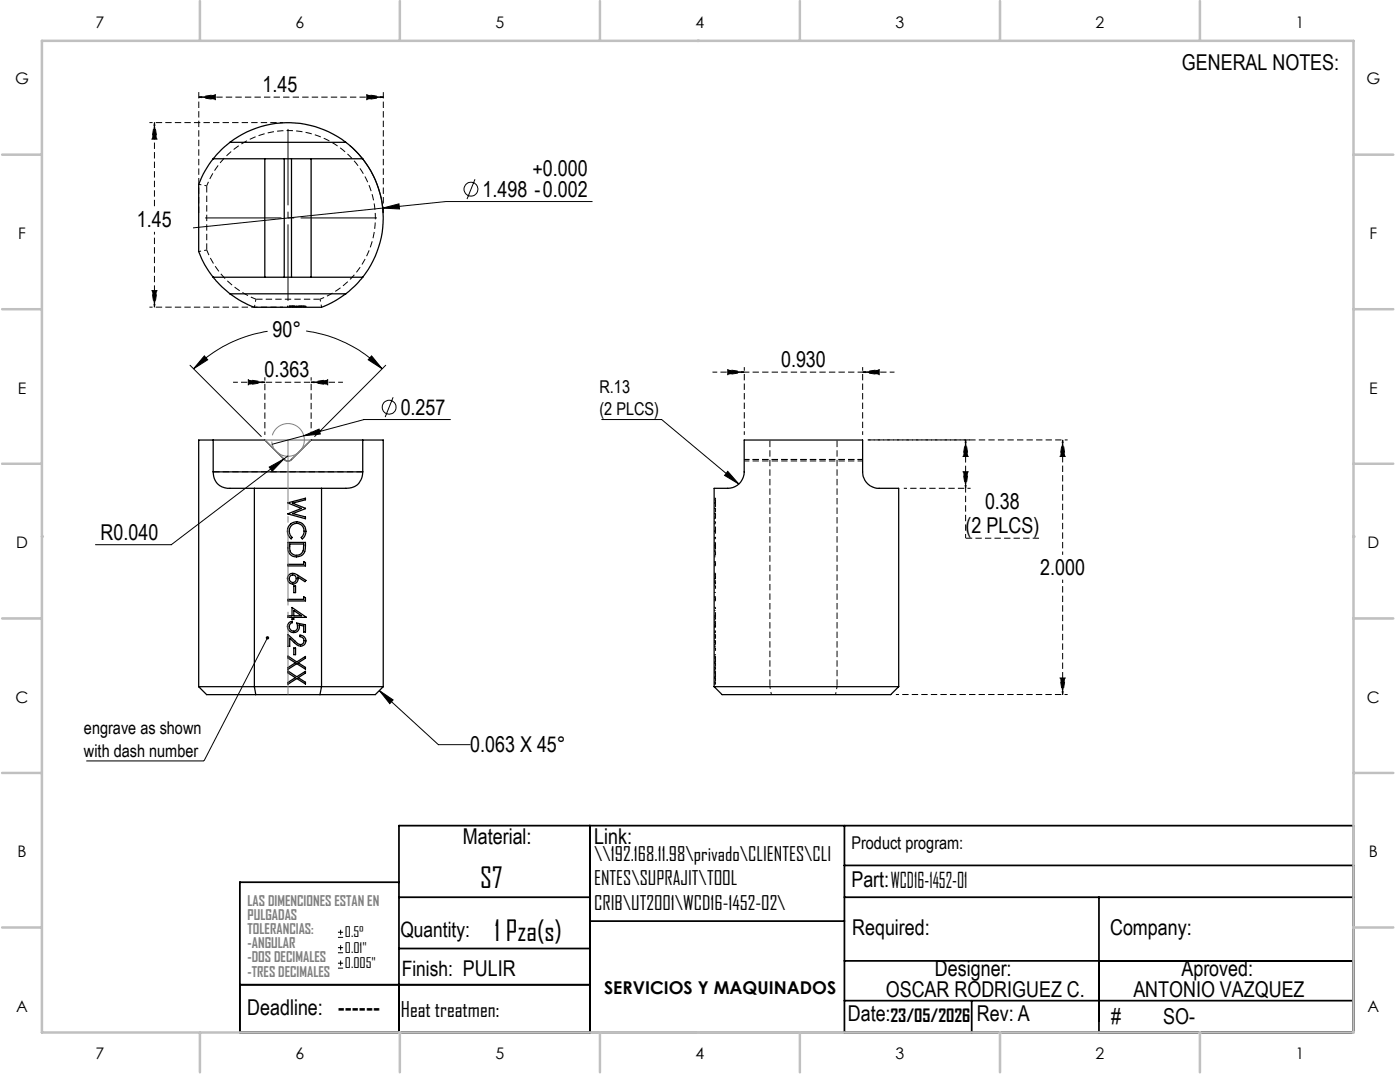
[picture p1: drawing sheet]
<svg xmlns="http://www.w3.org/2000/svg" width="279mm" height="216mm" viewBox="0 0 279 216" stroke-linecap="round" stroke-linejoin="round" font-family="sans-serif">
<g fill="none" stroke="#000" stroke-width=".2" stroke-dasharray="1.3 .6" stroke-linecap="butt">
<path d="M39.7 42.5v-24.1M76.5 42.5v-24.1M57.4 61h.1M57.4 61v.3M57.5 61v.3M57.7 61v.3M57.8 61v.3M57.9 61v.3M58 61v.3M58.1 61v.3M58.3 61v.3M58.4 61v.3"/>
<path d="M58.5 61v.3M58.6 61v.3M58.8 61v.3M58.9 61v.3M59 61v.3M59.1 61v.3M59.2 61v.3M59.3 61v.3M59.4 61v.3M59.5 61v.3M59.7 61v.3M59.8 61v.3"/>
<path d="M59.9 61v.3M60 61v.3M60.1 61v.3M60.2 61v.3M60.3 61v.3M60.5 61v.3M60.6 61v.3M60.7 61v.3M60.9 61v.3M61 61v.3M61 61h.1M61.1 61v.3"/>
<path d="M72.4 94.1h-29.8M142.8 99.7h-.3M142.8 99.4v.3M142.8 99.4h-.3M142.8 106h-.3M142.8 115.8h-.3M142.8 115.8v.3M142.8 100.4h-.3M142.8 103.1v.4M142.8 100.3h-.3M142.8 119.2h-.3M142.8 101.4v.1"/>
<path d="M142.8 101.4h-.3M142.8 101.5h-.3M142.8 108.9h-.3M142.8 108.2h-.3M142.8 102.5h-.3M142.8 103.5h-.3M142.8 119.9h-.3M142.8 103.1h-.3M142.8 112.9h-.3M142.8 112.2h-.3M142.8 112v.2M142.8 119v.2"/>
<path d="M142.8 115.1h-.3M142.8 116.1h-.3M142.8 110h-.3M142.8 104.4h-.3M142.8 107.2h-.3M142.8 108.8h-.3M142.8 108.5h-.3M142.8 119.6h-.3M142.8 119h-.3M142.8 109.9h-.3M142.8 112.6h-.3M142.8 112h-.3"/>
<path d="M142.8 110.8h-.3M142.8 107.5h-.3M142.8 115.5h-.3M142.8 116.1v.4M142.8 114.4v.4M142.8 114.8h-.3M142.8 104.5h-.3M142.8 104.1h-.3M142.8 109.3h-.3M142.8 111.1h-.3M142.8 115.4h-.3M142.8 116.2h-.3"/>
<path d="M142.8 114.7h-.3M142.8 116.9h-.3M142.8 118.2h-.3M142.8 116.5h-.3M142.8 114.4h-.3M142.8 123.1v.1M142.8 123.2h-.3M142.8 127.9h-.3M142.8 123.1h-.3M142.8 132.2h-.3M142.8 135.4h-.3M142.8 136.5h-.3"/>
<path d="M142.8 124.3v.4M142.8 131h-.3M142.8 132.1h-.3M142.8 124.7h-.3M142.8 136.1h-.3M142.8 136.1v.4M142.8 133.1v.4M142.8 133.1h-.3M142.8 126.1h-.3M142.8 131v.3M142.8 131.3h-.3M142.8 133.9v.4"/>
<path d="M142.8 134.3h-.3M142.8 135.2h-.3M142.8 135h-.3M142.8 133.9h-.3M142.8 132.4h-.3M142.8 133.5h-.3M142.8 127h-.3M142.8 127.8h-.3M142.8 128.6h-.3M142.8 124.9h-.3M142.8 121.8h-.3M142.8 122.9h-.3"/>
<path d="M142.8 128.2h-.3M142.8 128.9h-.3M142.8 126.7h-.3M142.8 126.1v.1M142.8 125.1h-.3M142.8 124.3h-.3M142.8 125.9h-.3M142.8 130.9v.1M142.8 133.5v.1M142.8 130.6h-.3M142.8 129.3h-.3M142.8 134.2h-.3"/>
<path d="M142.8 133.2h-.3M142.8 136.2h-.3M142.8 126.6v.1M142.8 127.3h-.3M142.8 123.2v.4M142.8 123.6h-.3M142.8 125h-.3M142.8 126.2h-.3M142.8 123.9v.3M142.8 124.2h-.3M142.8 124.2v.1M142.8 123.9h-.3"/>
<path d="M142.8 121.2h-.3M142.8 129h-.3M142.8 128.9v.1M142.8 130.9h-.3M142.8 126.6h-.3M142.8 133.6h-.3"/>
</g>
<g fill="none" stroke="#000" stroke-width=".25">
<path d="M42.5 31.7a19.1 19.1 0 0 0-2.8 5.1v13.4a17.7 17.7 0 0 0 2.8 5.1M42.5 31.7h14.2M45.9 28.4l-1.7 1.5-1.7 1.8M45.9 28.4a19 19 0 0 1 23.1 0M45.9 28.4h23.1M52.8 31.7v23.6M56.7 31.7h1.5M56.7 31.7v23.6M58.2 31.7h14.2M58.2 31.7v23.6M62.1 31.7v23.6M69 28.4l1.6 1.3 1.8 2"/>
<path d="M72.4 31.7a19.1 19.1 0 0 1 0 23.6M42.5 55.3l1.8 2 1.6 1.3M42.5 55.3h14.2M45.9 58.6a18.9 18.9 0 0 0 4.9 2.7h13.4a19.5 19.5 0 0 0 4.8-2.7M45.9 58.6h23.1M56.7 55.3h1.5M58.2 55.3h14.2M72.4 55.3l-1.6 1.8-1.8 1.5M42.5 87.8h-2.8v49.2M42.5 94.2a3.2 3.2 0 0 0 4 3.2h4.3M42.5 87.8h10.3l3.9 3.9a.98 .98 0 0 0 1.5 0l3.9-3.9h10.3M42.5 87.8v6.4"/>
<path d="M42.5 94.2h29.9M50.8 97.4v39.6M50.8 97.4h13.4M64.2 97.4v39.6M72.4 94.2a3.1 3.1 0 0 1-3.4 3.2h-4.8M72.4 87.8h4.1v49.2M72.4 87.8v6.4M57.5 108.2h3.5a3.2 3.2 0 0 1-.6 2.5 1.73 1.73 0 0 1-1.9 .3 1.73 1.73 0 0 1-1-1.7zM57.5 100.3l3.5-.9v.3l-2.6 .7 2.6 1-2.6 1.1 2.6 .7v.3l-3.5-.9 2.6-1.1zM57.5 102.5v.1M57.5 112.6h3.1v-.6l.4 .3v.6h-3.5zM57.5 119.6h3.1v-.5l.4 .2v.6h-3.5z"/>
<path d="M57.7 114.6a1.37 1.37 0 0 1 1.7 .2l1.7 1-.2 .3-1.5-1a1.08 1.08 0 0 1-1.3 1.4 1.08 1.08 0 0 1-.4-1.9zM57.7 104.8a1.89 1.89 0 0 1 2.9-.1 1.89 1.89 0 0 1-.3 2.8l-.2-.3a1.53 1.53 0 0 0 .4-2.1 1.53 1.53 0 0 0-2.1-.4 1.53 1.53 0 0 0-.5 2.1l.4 .4-.2 .3a1.95 1.95 0 0 1-.4-2.7zM57.8 108.5h2.8v.8a1.41 1.41 0 0 1-1.6 1.5 1.41 1.41 0 0 1-1.2-1.8zM58.6 116.9h.4v1.4h-.4zM39.7 137h11.1M39.7 137l1.5 1.6h9.8M50.8 137l.2 1.6M50.8 137h13.4M51 138.6h12.9M57.5 126.6l1.7 1.6a.8 .8 0 0 0 1.4 .1 .8 .8 0 0 0-.7-1.3v-.3a1.1 1.1 0 0 1 1.1 1.5 1.1 1.1 0 0 1-1.8 .5l-1.4-1.3v1.6h-.3zM57.5 133.9l1.7 1.1 1.8-1.1v.4l-1.5 .9 1.5 .9v.4l-1.8-1.1-1.7 1.1v-.3l1.4-1-1.4-.9zM57.5 130.9l1.7 1.2 1.8-1.1v.3l-1.5 1 1.5 .9v.3l-1.8-1.1-1.7 1.2v-.4l1.4-.9-1.4-1z"/>
<path d="M57.7 124.2l.6-.2v.2a.86 .86 0 0 0-.5 1.2 .86 .86 0 0 0 1.2 .5 .86 .86 0 0 0 .3-1.3l-.1-.3 1.8 .4v1.4h-.4v-1.2l-.9-.2a1.18 1.18 0 0 1-1.4 1.5 1.18 1.18 0 0 1-.6-2zM58.3 121.2l2.8 2h-2.5v.4h-.3v-.4h-.8v-.3h.8zM58.6 121.8l1.5 1.1h-1.5zM58.6 129.3h.4v1.3h-.4zM64.2 137h12.3M64.2 137l-.3 1.6M76.5 137l-1.6 1.6h-11M142.5 137v-39.6h.9a9.3 9.3 0 0 0 3.3-.3 3.3 3.3 0 0 0 1.8-2.9v-6.4h23.7v6.4a3.3 3.3 0 0 0 3.8 3.2h3.4v39.6M142.5 137h36.9M142.5 137l1.6 1.6h33.7l1.6-1.6"/>
<circle cx="58.4" cy="115.5" r=".73"/>
</g>
<path d="M30.8 24.5v16.8M57.5 61h3.5M62.1 76.3h-9.2M153.6 137v-49.2M167.1 137v-49.2" fill="none" stroke="#000" stroke-width=".2" stroke-dasharray="1.3 .6" stroke-dashoffset="-.2" stroke-linecap="butt"/>
<path d="M41.3 37.1l-1.6-.3M39.7 50.2l1.6-.3M63.9 59.7l.3 1.6M50.8 61.3l.3-1.6M142.8 106v1.5M153.6 137l.3 1.6M166.8 138.6l.3-1.6" fill="none" stroke="#000" stroke-width=".2" stroke-dasharray="1.3 .6" stroke-dashoffset=".8" stroke-linecap="butt"/>
<path d="M41.3 49.9v-12.8M63.9 59.7h-12.8M173.2 87.8h20.5M207.4 107.4h-14.7" fill="none" stroke="#000" stroke-width=".2" stroke-dasharray="1.3 .6" stroke-dashoffset="-.1" stroke-linecap="butt"/>
<path d="M51.1 59.7a17.4 17.4 0 0 1-9.8-9.8" fill="none" stroke="#000" stroke-width=".2" stroke-dasharray="1.3 .6" stroke-dashoffset=".2" stroke-linecap="butt"/>
<path d="M41.3 37.1a17.4 17.4 0 0 1 28.5-5.9 17.4 17.4 0 0 1-5.9 28.5M142.8 108.2v.7M192.7 107.4v-10" fill="none" stroke="#000" stroke-width=".2" stroke-dasharray="1.3 .6" stroke-dashoffset=".4" stroke-linecap="butt"/>
<path d="M148.5 86.8v-13.5M172.2 86.8v-13.5M142.8 114.8v1M142.8 100.4v1M142.8 101.5v1M142.8 110v1.1M142.8 127.9v1M142.8 131.3v.9M142.8 132.2v.9M142.8 135.2v.9M142.8 134.3v.9" fill="none" stroke="#000" stroke-width=".2" stroke-dasharray="1.3 .6" stroke-dashoffset=".5" stroke-linecap="butt"/>
<path d="M142.8 104.1v1.9" fill="none" stroke="#000" stroke-width=".2" stroke-dasharray="1.3 .6" stroke-dashoffset=".9" stroke-linecap="butt"/>
<g fill="none" stroke="#000" stroke-width=".2" stroke-dasharray="1.3 .6" stroke-dashoffset=".6" stroke-linecap="butt">
<path d="M39.7 19.4l3.3-.5v1l-3.3-.5M76.5 19.4l-3.3 .5v-1l3.3 .5M30.8 24.5l.5 3.3h-1l.5-3.3M56.5 24.5h-26.7M30.8 61.3l-.5-3.3h1l-.5 3.3M52.9 76.3l-3.3 .5v-1l3.3 .5M56.5 61.3h-26.7M62.1 76.3l3.3-.5v1l-3.3-.5M148.5 74.3l-3.3 .5v-1.1l3.3 .6M172.2 74.3l3.3-.6v1.1l-3.3-.5M52.9 86.8v-11.5M62.1 86.8v-11.5"/>
<path d="M180.4 97.4h13.3M192.7 87.8l.5 3.3h-1l.5-3.3M192.7 97.4l-.5-3.3h1l-.5 3.3M192.7 87.8v9.6M212.1 87.8l.5 3.3h-1l.5-3.3M212.1 87.8v22.9M142.8 108.9v1.1M142.8 126.7v1.2M178.8 138.6h34.3M212.1 138.6l-.5-3.3h1l-.5 3.3M212.1 138.6v-22.9"/>
</g>
<path d="M142.8 121.2v1.9" fill="none" stroke="#000" stroke-width=".2" stroke-dasharray="1.3 .6" stroke-dashoffset="1" stroke-linecap="butt"/>
<path d="M39.7 19.4h36.8M52.9 76.3h-6.4M62.1 76.3h6.3M148.5 74.3h-6.3M148.5 74.3h23.7M172.2 74.3h6.3M142.8 99.7v.7M148.5 91.7h23.7M148.5 92h23.7M142.8 102.5v.6M142.8 112.2v.7M142.8 119.2v.7" fill="none" stroke="#000" stroke-width=".2" stroke-dasharray="1.3 .6" stroke-dashoffset=".3" stroke-linecap="butt"/>
<path d="M30.8 61.3v-15M173.2 87.8h39.9M142.8 116.9v1.3M142.8 124.7v1.4M142.8 129.3v1.3" fill="none" stroke="#000" stroke-width=".2" stroke-dasharray="1.3 .6" stroke-dashoffset=".7" stroke-linecap="butt"/>
<g fill="none" stroke="#000" stroke-width=".2">
<path d="M69.8 29a19 19 0 0 1 6.6 13.5M94.8 35.8l-1.6 3.9M76.4 41.5l3.2-.8 .1 1zM76.4 41.5l-37.9 4M118.3 40.2h-29.3l-12.6 1.3M37.9 72.9l14.2 14.2M40.8 71l.7 .8-2.9 1.8zM53.4 66.1a26.7 26.7 0 0 0-14.8 7.5M61.1 66a26.5 26.5 0 0 1 15.2 7.6M74.2 71l2.1 2.6-2.8-1.8zM77 72.9l-14.2 14.2M78.5 79.3l-1.6 3.9"/>
<path d="M53.7 93.2l3-1.6-2.4 2.4zM56.4 90.8v.2M56.7 91.6l-22.5 17.1h-15.2M57.5 91l-.8 .6M60.6 87l3.1-1.4 .2 1zM89.9 83.7h-17.2l-18.4 5M120.1 83.7h11.9l15.5 12.9M145.2 94.1l2.3 2.5-2.9-1.7zM53.4 127.3l-12.7 24.5h-23.5M75.7 137.8l2.8 1.9-.7 .7zM75.7 137.8l11.8 10.8h6.3M67.5 187h1"/>
<path d="M67.5 186h1M67.5 190.1h1M67.5 189.1h1M67.5 193.2h1M67.5 192.2h1M68 185.5v1M68 188.6v1M68 191.7v1"/>
<circle cx="94" cy="37.7" r="1.39"/>
<circle cx="77.7" cy="81.3" r="1.39"/>
</g>
<path d="M52.8 87.8h9.3l-3.9 3.9a.97 .97 0 0 1-1.5 0z" fill="none" stroke="#808080" stroke-width=".25"/>
<path d="M60.6 86.8a3.3 3.3 0 0 0-5.5-1.3 3.3 3.3 0 0 0 1.5 5.4 3.3 3.3 0 0 0 4.1-3.8l-.1-.3" fill="none" stroke="#808080" stroke-width=".2" stroke-dasharray="15.2 1.3 1.3 1.3" stroke-dashoffset="6.9" stroke-linecap="butt"/>
<path d="M39.7 43.5h36.8M57.5 61.3v-36.8" fill="none" stroke="#000" stroke-width=".2" stroke-dasharray="15.2 1.3 1.3 1.3" stroke-dashoffset="-1.3" stroke-linecap="butt"/>
<path d="M57.5 87.8v50.8" fill="none" stroke="#808080" stroke-width=".2" stroke-dasharray="15.2 1.3 1.3 1.3" stroke-dashoffset="1.3" stroke-linecap="butt"/>
<g fill="none" stroke="#000" stroke-width=".35">
<path d="M79.6 176h-31.7v30h222.2v-41.3h-190.5v41.3M79.6 179h38.1M117.7 164.7v41.3M168.5 164.7v41.3M168.5 179h101.6M168.5 172.7h101.6M219.3 179v27M47.9 196.5h69.8M79.6 189.3h38.1M117.7 183.8h50.8M168.5 191.7h101.6M168.5 199.7h101.6"/>
<path d="M193.9 199.7v6.3"/>
</g>
<g fill="none" stroke="#c0c0c0" stroke-width=".5">
<path d="M8.4 8.1h261.7v197.9h-261.7zM39.9 .2v7.9M79.8 .2v7.9M119.7 .2v7.9M139.2 8.1h.1M159.6 .2v7.9M199.6 .2v7.9M239.5 .2v7.9M.4 30.9h8M270.1 30.9h8M.4 61.7h8M270.1 61.7h8"/>
<path d="M.4 92.5h8M270.1 92.5h8M8.4 107.1h.1M270.1 107.1h.1M.4 123.4h8M270.1 123.4h8M.4 154.2h8M270.1 154.2h8M.4 185.1h8M270.1 185.1h8M39.9 206v8M79.8 206v8"/>
<path d="M119.7 206v8M139.2 206h.1M159.6 206v8M199.6 206v8M239.5 206v8"/>
</g>
<g fill="#000">
<path d="M39.7 19.4l3.3-.5v1zM73.2 18.9l3.3 .5-3.3 .5zM30.8 24.5l.5 3.3h-1zM76.4 41.5l3.2-.8 .1 1zM30.3 58h1l-.5 3.3zM49.6 75.8l3.3 .5-3.3 .5zM62.1 76.3l3.3-.5v1zM145.2 73.7l3.3 .6-3.3 .5zM172.2 74.3l3.3-.6v1.1zM145.2 94.1l2.3 2.5-2.9-1.7zM192.7 87.8l.5 3.3h-1zM192.2 94.1h1l-.5 3.3z"/>
<path d="M212.1 87.8l.5 3.3h-1zM53.1 127h.4l-.1 .3 .1-.3a.34 .34 0 0 1 .2 .4 .34 .34 0 0 1-.5 .1 .34 .34 0 0 1-.1-.5zM211.6 135.3h1l-.5 3.3z"/>
<path d="M75.7 137.8l2.8 1.9-.7 .7zM53.7 93.2l.6 .8 2.4-2.4zM60.6 87l3.3-.4-.2-1zM74.2 71l2.1 2.6-2.8-1.8zM40.8 71l.7 .8-2.9 1.8z"/>
</g>
<g font-size="5.6">
<text x="95.8" y="177.2">S7</text>
<text x="98.7" y="187.8">1 Pza(s)</text>
</g>
<g font-size="4.4">
<text x="235.9" y="14">GENERAL NOTES:</text>
<text x="52.4" y="18.4">1.45</text>
<text x="106.2" y="35.1">+0.000</text>
<text x="96.3" y="39.2">1.498 -0.002</text>
<text x="27.3" y="45.3">1.45</text>
<text x="54.4" y="67.3">90°</text>
<text x="52.8" y="75.3">0.363</text>
<text x="155.9" y="73.3">0.930</text>
<text x="80" y="82.7">0.257</text>
<text x="196.6" y="101.5">0.38</text>
<text x="20.1" y="107.7">R0.040</text>
<text x="192.7" y="106.4">(2 PLCS)</text>
<text x="207.6" y="114.7">2.000</text>
<text x="93.8" y="150.1">0.063 X 45°</text>
<text x="92.4" y="168.3">Material:</text>
<text x="118.6" y="168.3">Link:</text>
<text x="169.9" y="177">Part:WCD16-1452-01</text>
<text x="170.1" y="186.5">Required:</text>
<text x="221.5" y="186.5">Company:</text>
<text x="186.6" y="194.7">Designer:</text>
<text x="235.8" y="194.7">Aproved:</text>
<text x="49.3" y="202.6">Deadline: ------</text>
<text x="169.2" y="203.7">Date:</text>
<text x="176.8" y="199">OSCAR RODRIGUEZ C.</text>
<text x="195" y="203.7">Rev: A</text>
<text x="226.2" y="199">ANTONIO VAZQUEZ</text>
<text x="221.8" y="204.4">#</text>
<text x="232.1" y="204.4">SO-</text>
</g>
<g font-size="4.2">
<text x="79.9" y="186.9">Quantity:</text>
<text x="80.2" y="194.7">Finish: PULIR</text>
<text x="80" y="202.9">Heat treatmen:</text>
</g>
<g font-size="3.9">
<text x="118.6" y="171.8">\\192.168.11.98\privado\CLIENTES\CLI</text>
<text x="118.6" y="176.7">ENTES\SUPRAJIT\TOOL</text>
<text x="118.6" y="181.5">CRIB\UT2001\WCD16-1452-02\</text>
</g>
<g font-size="3.5">
<text x="119.6" y="78.4">R.13</text>
<text x="119.6" y="82.9">(2 PLCS)</text>
<text x="16.8" y="146.5">engrave as shown</text>
<text x="16.8" y="151">with dash number</text>
<text x="169.9" y="169.5">Product program:</text>
<text x="120.6" y="198.4">SERVICIOS Y MAQUINADOS</text>
<text x="177.7" y="203.8">23/05/2026</text>
</g>
<g font-size="3.2">
<text x="19.1" y="5.6">7</text>
<text x="59" y="5.6">6</text>
<text x="98.9" y="5.6">5</text>
<text x="138.8" y="5.6">4</text>
<text x="178.7" y="5.6">3</text>
<text x="218.6" y="5.6">2</text>
<text x="258.6" y="5.6">1</text>
<text x="3" y="16.8">G</text>
<text x="272.7" y="16.8">G</text>
<text x="3.6" y="47.7">F</text>
<text x="273.3" y="47.7">F</text>
<text x="3.6" y="78.5">E</text>
<text x="273.2" y="78.5">E</text>
<text x="3.2" y="109.4">D</text>
<text x="272.9" y="109.4">D</text>
<text x="3.1" y="140.2">C</text>
<text x="272.8" y="140.2">C</text>
<text x="3.5" y="171">B</text>
<text x="273.2" y="171">B</text>
<text x="3.2" y="201.9">A</text>
<text x="272.9" y="201.9">A</text>
<text x="19.1" y="211.4">7</text>
<text x="59" y="211.4">6</text>
<text x="98.9" y="211.4">5</text>
<text x="138.8" y="211.4">4</text>
<text x="178.7" y="211.4">3</text>
<text x="218.6" y="211.4">2</text>
<text x="258.6" y="211.4">1</text>
</g>
<g font-size="2.8" fill="#808080">
<text x="49.4" y="180.8">LAS DIMENCIONES ESTAN EN</text>
<text x="49.4" y="183.6">PULGADAS</text>
<text x="49.4" y="186.4">TOLERANCIAS:</text>
<text x="49.4" y="189.2">-ANGULAR</text>
<text x="49.4" y="192">-DOS DECIMALES</text>
<text x="49.4" y="194.9">-TRES DECIMALES</text>
</g>
<g font-size="2.8">
<text x="68.8" y="187.1">0.5°</text>
<text x="68.8" y="190.1">0.01&quot;</text>
<text x="68.8" y="193.2">0.005&quot;</text>
</g>
</svg>
